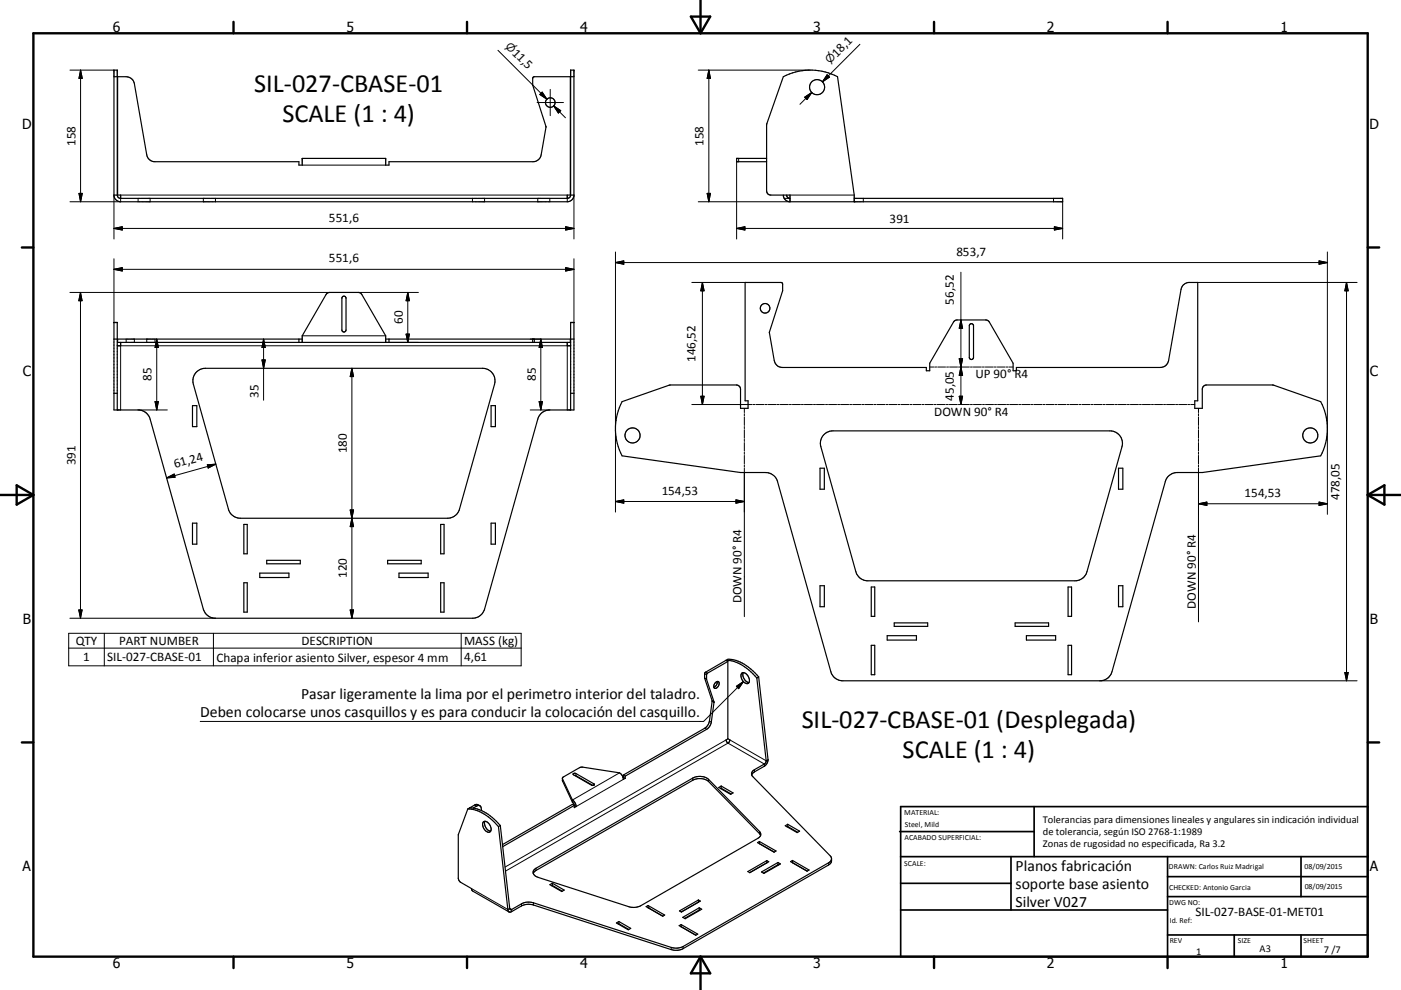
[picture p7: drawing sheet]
<svg xmlns="http://www.w3.org/2000/svg" width="420mm" height="297mm" viewBox="0 0 420 297" stroke-linecap="round" stroke-linejoin="round" font-family="sans-serif">
<g fill="none" stroke="#000" stroke-width=".36">
<path d="M34.2 23h1M171.1 23h1M34.2 58.5v-37.5h1v37.5M34.2 58.5h1M34.2 58.5a1.98 1.98 0 0 0 2 2h133.9a2.02 2.02 0 0 0 2-2M35.2 58.5l.3 .8 .7 .2M36.2 59.5v-1h-.9v-35.5h2.5a2.57 2.57 0 0 1 2.5 2.1l3.7 21.4a2.5 2.5 0 0 0 2.5 2h43.1v1h1v-2h25v2h1v-1h43.2a2.5 2.5 0 0 0 2.4-2l1.5-8.5-4-12.4v-2.2l.5-.4h10.8v35.5h-.9v1M36.2 59.5h133.9M171.1 58.5v-37.5h1v37.5M171.1 58.5h1M171.1 58.5l-.4 .8-.6 .2M229.8 47.5h-9v1h9"/>
<path d="M234.8 58.5a1.97 1.97 0 0 0 2 2M235.8 58.5l.4 .8 .6 .2M256.1 59.5h62.5v1h-81.8M236.8 60.5v-2h-5.7a1.22 1.22 0 0 1-1.3-1.2l.1-20 4.9-14.3a17.6 17.6 0 0 1 16.3 0l5 35.5v2M102.7 89a.62 .62 0 0 1 .7-.1 .62 .62 0 0 1 .3 .6v9.5a.62 .62 0 0 1-.6 .6 .62 .62 0 0 1-.6-.6v-9.5zM290.7 97.4a.64 .64 0 0 1 .7-.3 .64 .64 0 0 1 .5 .6v9.5a.64 .64 0 0 1-.7 .7 .64 .64 0 0 1-.6-.7zM34.2 101.7h1M34.2 118h1M36.2 102.7v1h-1M58.7 111.8l1.1-.9 1.8-.4h83.1a3.8 3.8 0 0 1 3.6 4.7l-10.5 37.5a3.7 3.7 0 0 1-3.7 2.8h-62a3.8 3.8 0 0 1-3.6-2.8l-10.5-37.5a3.8 3.8 0 0 1 .7-3.4zM89.6 101.7v1M90.6 102.7v-2l7.1-12.3 .4-.4 .7-.3h8.6l.7 .3 7.5 12.7v2"/>
<path d="M90.6 101.7h-55.3v1h135.7v-1h-55.4M116.6 101.7v1M159.7 101.7v1M170.1 102.7v1h1M171.1 101.7h1M171.1 118h1M35.2 123v-26.3h-1v26.3h7.2a3.8 3.8 0 0 1 3.6 2.7l16 57.1a3.8 3.8 0 0 0 3.6 2.7h77a3.8 3.8 0 0 0 3.7-2.7l15.9-57.1a3.7 3.7 0 0 1 3.6-2.7h7.3v-26.3h-1v26.3M57.7 121.7h1.3v6.3h-1.3zM147.2 121.7h1.3v6.3h-1.3zM186.5 120.5l14.3-5h20a1.26 1.26 0 0 1 1.2 1.2v5.8h2.3v-2.3h-.9v-35.5h10.8l.4 .2v2.4l-3.9 12.5 1.4 8.4a2.5 2.5 0 0 0 2.5 2h43.1v1h1v-2.2l7.2-12.4 .5-.5 .6-.1h8.5l.9 .4 7.3 12.6v2.2h1v-1h43.2a2.49 2.49 0 0 0 2.5-2l3.7-21.4a2.48 2.48 0 0 1 2.4-2.1h2.6v35.5h-.9v2.3h2.3v-5.8a1.26 1.26 0 0 1 1.2-1.2h20l14.3 5a17.4 17.4 0 0 1 0 16.3l-35.5 5h-7.5a3.8 3.8 0 0 0-3.6 2.7l-16 57a3.7 3.7 0 0 1-3.6 2.7h-77.1a3.8 3.8 0 0 1-3.6-2.7l-16-57a3.7 3.7 0 0 0-3.6-2.7h-7.5l-35.5-5a17.6 17.6 0 0 1 0-16.3zM246.9 130.6l1-.9 1.8-.4h83.1a3.7 3.7 0 0 1 3.6 4.7l-10.5 37.5a3.7 3.7 0 0 1-3.6 2.7h-62.1a3.8 3.8 0 0 1-3.6-2.7l-10.5-37.5a3.7 3.7 0 0 1 .8-3.4zM57.7 157h1.3v6.3h-1.3z"/>
<path d="M73.1 157.3h1v8.8h-1zM132.1 157.3h1v8.8h-1zM147.2 157h1.3v6.3h-1.3zM245.8 140.5h1.3v6.3h-1.3zM335.3 140.5h1.3v6.3h-1.3zM73.1 174.8h1v8.8h-1zM77.9 171.9h8.7v1.4h-8.7zM80 168.1h10v1h-10zM116.2 168.1h10.1v1h-10.1zM119.6 171.9h8.8v1.4h-8.8zM132.1 174.8h1v8.8h-1zM245.8 175.7h1.3v6.3h-1.3z"/>
<path d="M261.2 176.1h1.1v8.8h-1.1zM320.2 176.1h1.1v8.8h-1.1zM335.3 175.7h1.3v6.3h-1.3zM217.7 198.1a12.7 12.7 0 0 1 9.2 5.3M217.7 198.1a3.4 3.4 0 0 1 2.9 0 15.7 15.7 0 0 1 6.9 5M217.7 198.1v.1M218.2 198.5l-6.1 3.5-.3 .3v1.5l2.3 6.8-.9 6.3-.7 1.3-.6 .6-24.5 14M218.2 198.5l-.6-.4-6.2 3.6-.1 .3v1.5l2.2 6.7-.8 6.1a3.3 3.3 0 0 1-1.4 2.2l-24.4 14M218.2 198.5v23.2l-.5 .5a.53 .53 0 0 0 .4 .6 .53 .53 0 0 0 .6-.5l.1-.3-.6-.4M261.2 193.6h1.1v8.8h-1.1zM266 190.7h8.8v1.3h-8.8zM268.1 186.9h10v1h-10z"/>
<path d="M304.3 186.9h10.1v1h-10.1zM307.7 190.7h8.8v1.3h-8.8zM320.2 193.6h1.1v8.8h-1.1zM214.4 204.8a.65 .65 0 0 1 1-.3 .65 .65 0 0 1 .1 1 .88 .88 0 0 1-.5 .9 .88 .88 0 0 1-1-.2l.1-.7zM215 204.5v.3a1.73 1.73 0 0 1-1 1.4M222.4 202a1.85 1.85 0 0 1 2.3 1.9v.5a.93 .93 0 0 1-.9 .7 .93 .93 0 0 1-.9-.6 2.21 2.21 0 0 1-.5-2.5zM222.8 201.8a2.47 2.47 0 0 0 1.8 3M226.9 203.4l2.8 24.9M227.5 203.1l-.6 .3M227.5 203.1l2.8 24.8M168.6 233.5l3 6.5M171.8 232.2l.9-.1 5.4 3.1a.48 .48 0 0 1-.3 .5 .48 .48 0 0 1-.5-.1l-5.3-3.1z"/>
<path d="M172.3 232.6l5.5 3M186.9 233.2h-.1M186.9 232.5v.7M186.9 232.5l.5 .3M186.9 233.2l.5 .3M187.4 232.8v.7M187.4 233.5l-.5 .3a2.38 2.38 0 0 0-1.2-1.9l-11.2-1.8-.7 .2-4.9 2.8-.3 .3v.8l3 6.5M215.5 236.3l.7-.5 3.6 2.1-.8 .4zM216.2 236.5l-.2 .1M216.2 235.8v.7M216.2 236.5l3 1.7M229.7 228.3l-.5 .9-3 1.7a1.26 1.26 0 0 0-.5 2.1l23.2 23.8 .4 .8"/>
<path d="M230.3 227.9l-.6 .4M230.3 227.9a2.46 2.46 0 0 1-1.1 2l-3.2 1.8-.6 .8M140.2 242.7l-2.8 7.8 .2 13.6 .5 .6 3.3 1.9 .3 .7 10.9 6.3M140.2 242.7a12.8 12.8 0 0 1 9.2 5.3M140.8 242.4a12.8 12.8 0 0 1 9.2 5.3M140.8 242.4l-.6 .3M140.9 242.4h.1M141.8 242.4l1.1-.6a.83 .83 0 0 1 .8-.1 .83 .83 0 0 1 .6 .7l.1 .8M143.9 241.7l-1.2-.4-1.8 1.1M144.9 246.6a1.86 1.86 0 0 1 2.3 1.9 .94 .94 0 0 1-.5 1.2 .94 .94 0 0 1-1.2-.6 2.22 2.22 0 0 1-.6-2.5zM145.4 246.4a2.39 2.39 0 0 0 1.7 3M149.4 248l2.9 24.9"/>
<path d="M150 247.7l-.6 .3M150 247.7l2.8 24.8M171.6 240v.7M171.6 240l.2 .1a2.42 2.42 0 0 1 .9 1.9M171.6 240.7l.6 .9M172.2 241.6l-.6-.3-21 12.1M172.2 241.6l-21.5 12.4M172.2 241.6v.7l.5-.3M172.2 241.6l.5 .4M227.1 252.8l.6-.3 5 2.8-.6 .4zM227.7 253.1h.1M227.7 252.5v.6"/>
<path d="M227.7 253.1l4.4 2.5M228 250.6l-15.6-16.1a4.4 4.4 0 0 0-4.7-.4l-47 27-.8 .9M229.9 258.2v.7M233.2 259.4l-4.3 2.5M233.2 258.8v.6M233.2 259.4l.2 .1M235.4 247.7l.8-.4 3.5 2.1-.7 .4zM236.2 247.3v.7M236.2 248l3 1.7M236.2 248l-.2 .1M237 258.5l.6-.4 5 2.9-.6 .4zM237.6 258.8h.1"/>
<path d="M237.6 258.1v.7M249.3 257.6l-.1 1.1-.8 .8-43.6 25.1a4.6 4.6 0 0 1-3.6 .3l-41.3-13.4a4.8 4.8 0 0 0-3.5 .3l-3 1.7a.69 .69 0 0 1-.8 .1 .69 .69 0 0 1-.3-.7M249.3 257.6l-.2 .7-.7 .5-43.6 25.2a4.8 4.8 0 0 1-3.6 .2l-41.3-13.4a4.6 4.6 0 0 0-3.5 .4l-3 1.7h-.4l-.2-.4M152.8 272.5l-.5 .4M160.2 260.9l47.5-27.5a4.4 4.4 0 0 1 4.7 .4l15.3 15.6a1.25 1.25 0 0 1-.5 2.1l-35.7 20.5a4.7 4.7 0 0 1-3 0l-27.1-8.8a1.47 1.47 0 0 1-1.2-2.3zM164.9 265.4l.7-.4 3.6 2-.8 .5zM165.6 265.6l-.2 .1M165.6 265v.6M165.6 265.6l3 1.8M184.8 276.9l.7-.4 3.6 2-.7 .5zM185.5 277.1l-.1 .1M185.5 276.5v.6"/>
<path d="M185.5 277.1l3 1.7M194.3 271.7l-.6 .3 5 2.9M194.3 271.7l5 2.8-.6 .4M194.3 271.7v.6l4.4 2.6M204.2 277.4l-.6 .3 5 2.9M204.2 277.4l5 2.8-.6 .4M204.2 278h.1M204.2 277.4v.6M204.2 278l4.4 2.6M204.7 275.2l4.9-2.9 .8 .5-5 2.8zM209.4 270l.6 .3-5.7 3.3M209.4 270l-5.7 3.3 .6 .3"/>
<path d="M209.4 270v.7M209.6 272.3v.7M209.6 273l.2 .1M209.6 273l-4.3 2.5M224.2 261.5l5.7-3.3 .6 .3-5.7 3.3zM228.3 261.6l4.9-2.8 .8 .4-5 2.8z"/>
<circle cx="165" cy="30.8" r="1.43"/>
<circle cx="245" cy="26.2" r="2.27"/>
<circle cx="229.4" cy="92.5" r="1.44"/>
<circle cx="189.6" cy="130.6" r="2.26"/>
<circle cx="392.8" cy="130.6" r="2.26"/>
</g>
<g fill="none" stroke="#000" stroke-width=".3">
<path d="M149.3 15.1l14.6 14.6M257.8 13.3l-11.2 11.2M21 21h13.2M24.2 21l.5 2.5h-1zM24.2 21v39.5M161 30.8h7.9M161.8 28.3l.7-.7 1.4 2.1zM165 26.8v7.9M166 31.8l3.5 3.5M166 31.8l2.1 1.4-.7 .7zM209.3 21h33.7M212.5 21v39.5"/>
<path d="M212.5 21l.5 2.5h-1zM241.2 29.2l2.2-1.5-1.4 2.2zM243.4 27.7l-3.6 3.6M248 22.4l.7 .7-2.1 1.4zM23.7 58h1l-.5 2.5zM34.2 58.5v13.2M36.2 58.5h133.9M36.2 59.5v1h-15.2M41.4 59.5v1M45 59.5v1M61 59.5v1M64.6 59.5v1"/>
<path d="M90.6 49.5h25M141.6 59.5v1M145.3 59.5v1M161.2 59.5v1M164.8 59.5v1M170.1 59.5v1M172.1 58.5v13.2M212 58h1l-.5 2.5zM220.8 48.5v23.2M221.5 47.5v1M235.1 59.5h1.7M236.8 58.5h19.3"/>
<path d="M258.8 59.5v1M315.9 59.5v1M34.2 77.6v19.2h1M34.2 68.5h137.9M34.2 68.5l2.5-.5v1zM169.6 68l2.5 .5-2.5 .5zM172.1 77.6v19.2h-1M184.5 78.8l2.5-.5v1zM184.5 75.6v78M184.5 78.8h213.5M209.3 60.5h27.5M220.8 68.5h97.8"/>
<path d="M220.8 68.5l2.5-.5v1zM316.1 68l2.5 .5-2.5 .5zM318.6 60.5v11.2M395.5 78.3l2.5 .5-2.5 .5zM398 75.6v78.7M21 87.7h77.8M24.1 87.7l.5 2.5h-1zM24.1 87.7v97.8M34.2 80.8l2.5-.5v1zM34.2 80.8h137.9M107.4 87.7h18M122.3 87.7v15"/>
<path d="M122.3 87.7l.4 2.5h-.9zM169.6 80.3l2.5 .5-2.5 .5zM207.4 84.7h16M210.6 84.7v36.7M210.6 84.7l.5 2.6h-1zM288.1 81.7v39.7M288.1 96l.5 2.5h-1zM359.1 84.7h47.8M403.7 84.7l.5 2.6h-1zM403.7 84.7v119.5M37.8 101.7v1M40.3 101.7v1"/>
<path d="M44 101.7v1M46.5 101.7v1M47 101.7l.5 2.5h-1zM47 101.7v21.3M78.5 108h1l-.5 2.5zM79 101.7l.5 2.5h-1zM79 101.7v18.4M90.6 100.7h25M105.5 110.5v75M105.5 110.5l.5 2.5h-1zM115.6 102.7h9.8M121.8 100.2h.9l-.4 2.5z"/>
<path d="M159 101.7h3.2M160.2 101.7v1M162.1 101.7v21.3M162.1 101.7l.5 2.5h-1zM210.1 118.9h1l-.5 2.5zM278.7 110.1h1.2M280.2 110.1h.6M281.1 110.1h2.4M283.8 110.1h.6M284.7 110.1h2.4M287.4 110.1h.6M287.6 118.9h1l-.5 2.5z"/>
<path d="M287.6 107.6l1 5h-1l1-5zM288.3 110.1h2.3M290.9 110.1h.6M291.8 110.1h2.4M294.5 110.1h.6M295.4 110.1h2.4M298.1 110.1h.6M299 110.1h2.3M301.7 110.1h.5M302.5 110.1h1.2M36.2 123v-19.3h133.9v19.3M41.4 123h8.8"/>
<path d="M46.5 120.5h1l-.5 2.5zM62.2 139.5l2.5-.2-2.3 1.1zM64.7 139.3l-14.8 4.1M159 123h5.8M161.6 120.5h1l-.5 2.5zM207.4 121.4h18.1M223.2 122.5v1.3M223.2 124.1v.6M223.2 125.1v2.5M223.2 128v.6M223.2 128.9v2.6M223.2 131.8v.6"/>
<path d="M223.2 132.8v2.5M223.2 135.7v.6M223.2 136.6v2.6M223.2 139.5v.7M225.8 121.4h.6M226.7 121.4h2.4M229.4 121.4h.6M230.3 121.4h2.4M233 121.4h.6M233.9 121.4h2.4M236.6 121.4h.7M237.6 121.4h2.4"/>
<path d="M240.3 121.4h.6M241.2 121.4h2.4M243.9 121.4h.6M244.8 121.4h2.4M247.5 121.4h.6M248.4 121.4h2.4M251.1 121.4h.6M252 121.4h2.4M254.7 121.4h.6M255.7 121.4h2.4M258.4 121.4h.6M259.3 121.4h2.4"/>
<path d="M262 121.4h.6M262.9 121.4h2.4M265.6 121.4h.6M266.5 121.4h2.4M269.2 121.4h.6M270.1 121.4h2.4M272.8 121.4h.6M273.7 121.4h2.5M276.5 121.4h.6M277.4 121.4h2.4M280.1 121.4h.6M281 121.4h2.4"/>
<path d="M283.7 121.4h.6M284.6 121.4h2.4M287.3 121.4h.6M288.2 121.4h2.4M290.9 121.4h.6M291.8 121.4h2.5M294.6 121.4h.5M295.5 121.4h2.4M298.2 121.4h.6M299.1 121.4h2.4M301.8 121.4h.6M302.7 121.4h2.4"/>
<path d="M305.4 121.4h.6M306.3 121.4h2.4M309 121.4h.6M309.9 121.4h2.4M312.7 121.4h.6M313.6 121.4h2.4M316.3 121.4h.6M317.2 121.4h2.4M319.9 121.4h.6M320.8 121.4h2.4M323.5 121.4h.6M324.4 121.4h2.4"/>
<path d="M327.1 121.4h.6M328 121.4h2.4M330.7 121.4h.6M331.7 121.4h2.4M334.4 121.4h.6M335.3 121.4h2.4M338 121.4h.6M338.9 121.4h2.4M341.6 121.4h.6M342.5 121.4h2.4M345.2 121.4h.6M346.1 121.4h2.4"/>
<path d="M348.9 121.4h.5M349.7 121.4h2.5M352.5 121.4h.6M353.4 121.4h2.4M356.1 121.4h.6M357 121.4h1.2M359.3 122.5v1.3M359.3 124.1v.6M359.3 125.1v2.5M359.3 128v.6M359.3 128.9v2.6M359.3 131.8v.6"/>
<path d="M359.3 132.8v2.5M359.3 135.7v.6M359.3 136.6v2.6M359.3 139.5v.7M49.9 143.4l2.3-1.2 .3 1zM105 153l1 5h-1l1-5zM184.5 150.5h38.7M184.5 150.5l2.5-.5v1zM220.6 150l2.6 .5-2.6 .5zM223.2 140.5v44.5M359.3 140.5v46.1M359.3 151.1h38.7"/>
<path d="M359.3 151.1l2.5-.5v1zM395.5 150.6l2.5 .5-2.5 .5zM20.6 190h135.6v9.8h-135.6zM20.6 194.4h135.6M21 185.5h43.6M23.6 183h1l-.5 2.5zM31.3 190v9.8M64 190v9.8M105 183h1l-.5 2.5zM138.3 190v9.8M211.2 203.4l.6 .3M211.2 202.1l.6 .4"/>
<path d="M211.3 203.5l.5 .3M211.3 218.5l.6 .3M211.6 201.7l.5 .3M212.7 216.3l.6 .3M213.5 210.2l.6 .4M213.5 210.4l.6 .3M220.8 205.9l2.1-1.4-1.4 2.1zM222.9 204.5l-12 11.9h-150.9M329.8 204.2h77.1M403.2 201.8h1l-.5 2.4zM168.6 233.7v.6M172.7 232.1v.6"/>
<path d="M178 235.2v.4M185.7 231.9l-14.1 8.1M186.9 233.8l-14.2 8.2M207.7 233.4v.7M212.4 233.8v.7M217.7 222l-66.3 38.1M218.8 222l10.9 6.3M226.2 230.9v.7M229.2 229.9v-.7l-10.9-6.3-66.8 38.5M142.3 241.5l.6 .3M227.7 249.4v.7M248.4 258.8v.7"/>
<path d="M141.4 266.6l10.9 6.3M152.8 272.5l.6 .4v.6M156.4 271.2v.6M159.9 270.8v.7M160.7 260.5v.6M201.2 284.2v.7M204.8 284v.6"/>
</g>
<circle cx="194.3" cy="272.3" r=".18" fill="#000"/>
<g fill="none" stroke="#000" stroke-width=".71">
<path d="M10 10h400v277h-400zM70 6.6v3.4M140 6.6v3.4M207.1 5h5.8l-2.9 5zM210 0v10M280 6.6v3.4M350 6.6v3.4M6.6 74.2h3.4M410 74.2h3.5M0 148.5h10M5 145.6l5 2.9-5 2.9zM410 148.5h10.1"/>
<path d="M410 148.5l5.1-2.9v5.8zM6.6 222.7h3.4M410 222.7h3.5M70 287v3.4M140 287v3.4M210 287v10M210 287l2.9 5h-5.8zM280 287v3.4M350 287v3.4"/>
</g>
<g fill="none" stroke="#000" stroke-width=".51">
<path d="M269.7 249.5h40.3M270 242h140v45h-140zM270 257h140M303.1 257v16M310 242v15M350 257v30M390.1 257v12M270 265h33.1M270 273h80M350 269h60M350 263h60M350 280.5h60"/>
<path d="M370 280.5v6.5M390.1 280.5v6.5"/>
</g>
<g fill="#000" stroke="#000" stroke-width=".3">
<path d="M24.2 21l.5 2.5h-1zM161.8 28.3l.7-.7 1.4 2.1zM166 31.8l2.1 1.4-.7 .7zM212.5 21l.5 2.5h-1zM241.2 29.2l2.2-1.5-1.4 2.2zM248 22.4l.7 .7-2.1 1.4zM23.7 58h1l-.5 2.5zM212 58h1l-.5 2.5zM34.2 68.5l2.5-.5v1zM169.6 68l2.5 .5-2.5 .5zM184.5 78.8l2.5-.5v1zM220.8 68.5l2.5-.5v1z"/>
<path d="M316.1 68l2.5 .5-2.5 .5zM395.5 78.3l2.5 .5-2.5 .5zM24.1 87.7l.5 2.5h-1zM34.2 80.8l2.5-.5v1zM122.3 87.7l.4 2.5h-.9zM169.6 80.3l2.5 .5-2.5 .5zM210.6 84.7l.5 2.6h-1zM288.1 96l.5 2.5h-1zM403.7 84.7l.5 2.6h-1zM47 101.7l.5 2.5h-1zM78.5 108h1l-.5 2.5zM79 101.7l.5 2.5h-1z"/>
<path d="M105.5 110.5l.5 2.5h-1zM121.8 100.2h.9l-.4 2.5zM162.1 101.7l.5 2.5h-1zM210.1 118.9h1l-.5 2.5zM287.6 107.6h1l-.5 2.5zM287.6 118.9h1l-.5 2.5zM288.1 110.1l.5 2.5h-1zM46.5 120.5h1l-.5 2.5zM161.6 120.5h1l-.5 2.5zM49.9 143.4l2.3-1.2 .3 1zM62.2 139.5l2.5-.2-2.3 1.1zM105 153h1l-.5 2.5z"/>
<path d="M105.5 155.5l.5 2.5h-1zM184.5 150.5l2.5-.5v1zM220.6 150l2.6 .5-2.6 .5zM359.3 151.1l2.5-.5v1zM395.5 150.6l2.5 .5-2.5 .5zM23.6 183h1l-.5 2.5zM105 183h1l-.5 2.5zM220.8 205.9l2.1-1.4-1.4 2.1zM403.2 201.8h1l-.5 2.4z"/>
</g>
<g font-size="7.9">
<text x="76.2" y="27.5">SIL-027-CBASE-01</text>
<text x="84.7" y="36.5">SCALE (1 : 4)</text>
<text x="240.4" y="218.4">SIL-027-CBASE-01 (Desplegada)</text>
<text x="270.6" y="227.4">SCALE (1 : 4)</text>
</g>
<g font-size="4.7">
<text x="90.3" y="209.8">Pasar ligeramente la lima por el perimetro interior del taladro.</text>
<text x="60" y="215.2">Deben colocarse unos casquillos y es para conducir la colocación del casquillo.</text>
<text x="304.5" y="261.2">Planos fabricación</text>
<text x="304.5" y="266.6">soporte base asiento</text>
<text x="304.5" y="272">Silver V027</text>
</g>
<g font-size="4.2">
<text x="33.9" y="9.6">6</text>
<text x="103.9" y="9.6">5</text>
<text x="173.9" y="9.6">4</text>
<text x="243.8" y="9.6">3</text>
<text x="313.9" y="9.6">2</text>
<text x="383.9" y="9.6">1</text>
<text x="6.7" y="38.7">D</text>
<text x="410.5" y="38.7">D</text>
<text x="6.9" y="112.9">C</text>
<text x="410.7" y="112.9">C</text>
<text x="6.9" y="187.1">B</text>
<text x="410.7" y="187.1">B</text>
<text x="6.8" y="261.4">A</text>
<text x="410.7" y="261.4">A</text>
<text x="33.9" y="290.4">6</text>
<text x="103.9" y="290.4">5</text>
<text x="173.9" y="290.4">4</text>
<text x="243.8" y="290.4">3</text>
<text x="313.9" y="290.4">2</text>
<text x="383.9" y="290.4">1</text>
</g>
<g font-size="3.9">
<text x="153.3" y="16.1" transform="rotate(45 153.3 16.1)">11,5</text>
<text x="250.9" y="17.3" transform="rotate(-45 250.9 17.3)">18,1</text>
<text x="22.6" y="43.8" transform="rotate(-90 22.6 43.8)">158</text>
<text x="210.9" y="43.8" transform="rotate(-90 210.9 43.8)">158</text>
<text x="98.6" y="66.5">551,6</text>
<text x="266.7" y="67">391</text>
<text x="286.8" y="76.7">853,7</text>
<text x="98.6" y="78.7">551,6</text>
<text x="286" y="91.4" transform="rotate(-90 286 91.4)">56,52</text>
<text x="120.7" y="97.2" transform="rotate(-90 120.7 97.2)">60</text>
<text x="208.5" y="108.5" transform="rotate(-90 208.5 108.5)">146,52</text>
<text x="292.4" y="113.5">UP 90° R4</text>
<text x="45.5" y="114.4" transform="rotate(-90 45.5 114.4)">85</text>
<text x="77.5" y="119.3" transform="rotate(-90 77.5 119.3)">35</text>
<text x="160.6" y="114.4" transform="rotate(-90 160.6 114.4)">85</text>
<text x="280.1" y="124.8">DOWN 90° R4</text>
<text x="286" y="120.2" transform="rotate(-90 286 120.2)">45,05</text>
<text x="104" y="136" transform="rotate(-90 104 136)">180</text>
<text x="22.6" y="139.6" transform="rotate(-90 22.6 139.6)">391</text>
<text x="52.5" y="140.5" transform="rotate(-16 52.5 140.5)">61,24</text>
<text x="198.4" y="148.4">154,53</text>
<text x="373.1" y="149.1">154,53</text>
<text x="401.6" y="149.9" transform="rotate(-90 401.6 149.9)">478,05</text>
<text x="104" y="173.5" transform="rotate(-90 104 173.5)">120</text>
<text x="222.3" y="181" transform="rotate(-90 222.3 181)">DOWN 90° R4</text>
<text x="358.5" y="182.6" transform="rotate(-90 358.5 182.6)">DOWN 90° R4</text>
<text x="22.7" y="193.5">QTY</text>
<text x="35.7" y="193.5">PART NUMBER</text>
<text x="90.4" y="193.5">DESCRIPTION</text>
<text x="139.2" y="193.5">MASS (kg)</text>
<text x="25" y="198.4">1</text>
<text x="32.2" y="198.4">SIL-027-CBASE-01</text>
<text x="64.9" y="198.5">Chapa inferior asiento Silver, espesor 4 mm</text>
<text x="139.2" y="198.4">4,61</text>
<text x="358.4" y="274.9">SIL-027-BASE-01-MET01</text>
</g>
<g font-size="3.3">
<text x="151.4" y="14.1" transform="rotate(45 151.4 14.1)">⌀</text>
<text x="248.8" y="19.2" transform="rotate(-45 248.8 19.2)">⌀</text>
</g>
<g font-size="3.1">
<text x="312.7" y="246.8">Tolerancias para dimensiones lineales y angulares sin indicación individual</text>
<text x="312.7" y="250.4">de tolerancia, según ISO 2768-1:1989</text>
<text x="312.7" y="254">Zonas de rugosidad no especificada, Ra 3.2</text>
<text x="358.6" y="286.5">1</text>
<text x="377.6" y="285.6">A3</text>
<text x="396.9" y="285.9">7 /7</text>
</g>
<g font-size="2.4">
<text x="271.1" y="244.4">MATERIAL:</text>
<text x="271.2" y="252">ACABADO SUPERFICIAL:</text>
<text x="271.3" y="248">Steel, Mild</text>
<text x="271.1" y="259.7">SCALE:</text>
<text x="350.4" y="260.8">DRAWN: Carlos Ruiz Madrigal</text>
<text x="391.1" y="260.6">08/09/2015</text>
<text x="350.5" y="267">CHECKED: Antonio Garcia</text>
<text x="391.2" y="266.7">08/09/2015</text>
<text x="350.5" y="271.4">DWG NO:</text>
<text x="350.7" y="276.9">Id. Ref:</text>
<text x="350.7" y="282.8">REV</text>
<text x="371.1" y="282.9">SIZE</text>
<text x="390.8" y="283">SHEET</text>
</g>
</svg>
